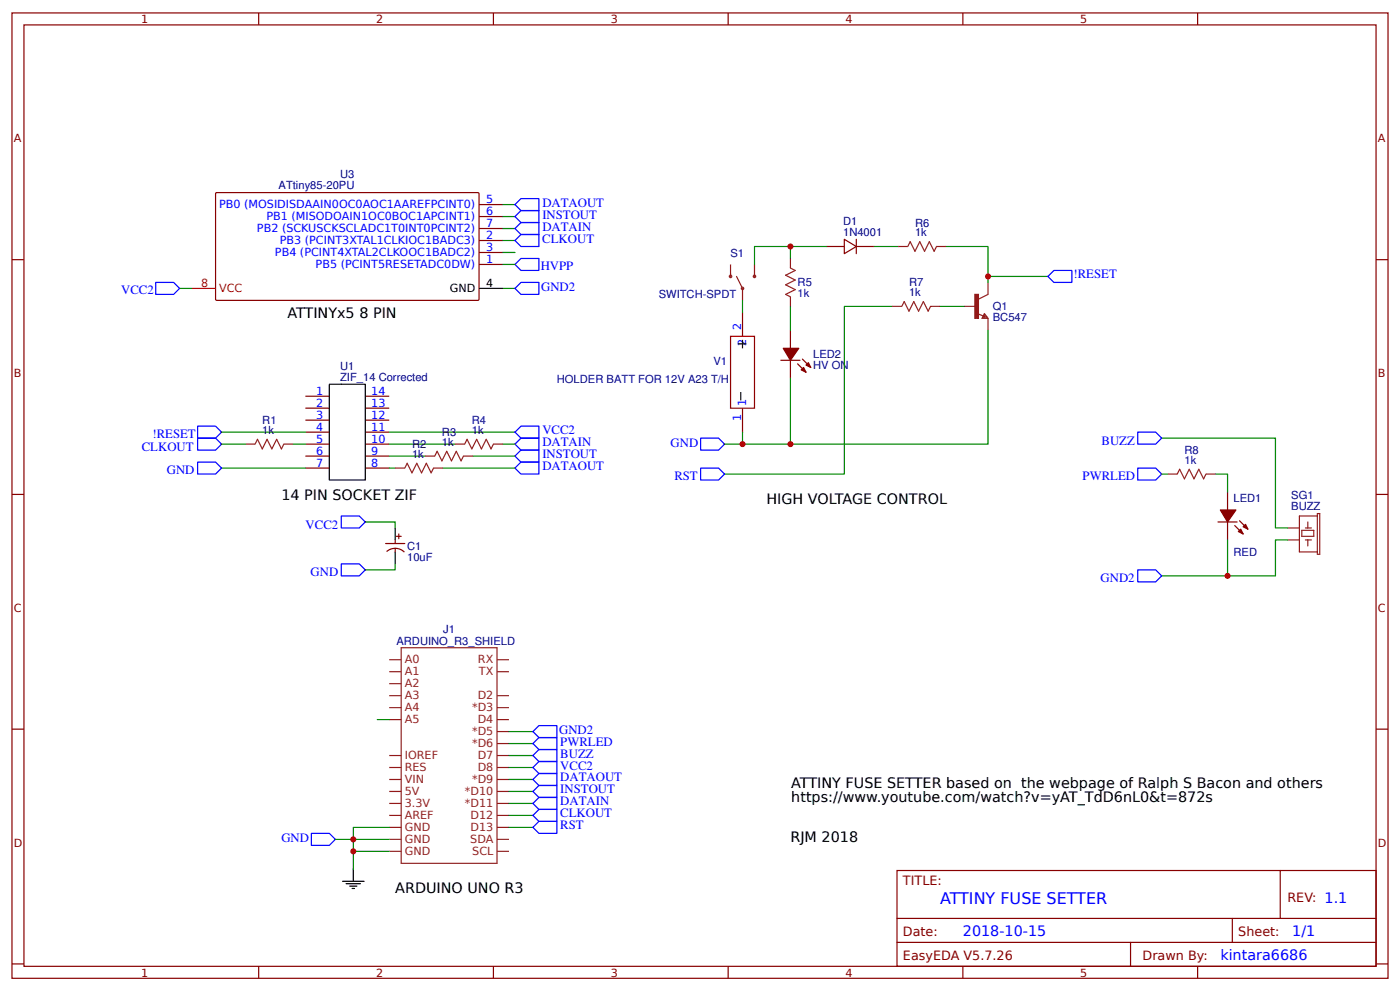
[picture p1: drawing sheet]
<svg xmlns="http://www.w3.org/2000/svg" width="309mm" height="219mm" viewBox="0 0 309 219" stroke-linecap="round" stroke-linejoin="round" font-family="sans-serif">
<g fill="none" stroke="#800" stroke-width=".26">
<path d="M2.6 2.9h304.1v213.2h-304.1zM5.3 5.5h298.7v208h-298.7zM57.1 2.9v2.6M109 2.9v2.6M160.9 2.9v2.6M212.7 2.9v2.6M264.6 2.9v2.6M2.6 57.4h2.7M47.7 42.7l.2-.2 57.8 .1 .1 .2v23.4l-.2 .2-57.8-.1-.2-.2zM105.8 58.4h5.3M105.8 53.1h5.3M105.8 55.8h5.3"/>
<path d="M105.8 45.2h5.3M105.8 47.8h5.3M105.8 50.5h5.3M182.6 54.5h3.9M186.5 52.9l2.7 1.6-2.7 1.5zM189.2 52.9v3.1M189.2 54.5h3.9M304 57.4h2.7M164 69v5.3M172.5 79.6h4.2M174.6 73v3.9M174.6 79.6v4"/>
<path d="M177.3 79.3l1.8 1.9M67.5 87.5h5.3M67.5 90.2h5.3M67.5 92.8h5.3M67.5 95.5h5.3M67.5 98.1h5.3M80.7 87.5h5.3M80.7 90.2h5.3M80.7 92.8h5.3M80.7 95.5h5.3M80.7 98.1h5.3M164 90.2v5.3"/>
<path d="M176.2 80.4l1.9 1.8M2.6 109.2h2.7M67.5 100.8h5.3M67.5 103.4h5.3M80.7 100.8h5.3M80.7 103.4h5.3M87.3 119.3v.8M87.6 118.5h1M88.1 118v1M269.1 115.3h4.2M271.2 108.7v4M271.2 115.3v4"/>
<path d="M272.8 116.1l1.8 1.9M273.8 115l1.9 1.9M304 109.2h2.7M85.2 120.1h4.2M85.4 121.9a2.85 2.85 0 0 1 3.9 .1M87.3 121.1v.8M2.6 161.1h2.7M304 161.1h2.7M198.2 192.3h105.8v21.2h-105.8zM282.8 192.3v10.6M2.6 212.9h2.7M57.1 213.5v2.6"/>
<path d="M109 213.5v2.6M160.9 213.5v2.6M198.2 202.9h105.8M198.2 208.2h105.8M212.7 213.5v2.6M249.8 208.2v5.3M264.6 213.5v2.6M272.3 202.9v5.3M304 212.9h2.7"/>
</g>
<path d="M105.8 63.7h5.3M163 76h1.9M164 75.1v1.8M72.8 84.9h7.9v21.1h-7.9zM163.6 86.6v1.9M87.3 116.6v2.7M87.3 121.9v2.7M75.7 194.7h4.7M76.5 195.2h3.1M77.3 195.7h1.5M77.8 196.3h.5M78.1 192v2.7" fill="none" stroke="#000" stroke-width=".26"/>
<path d="M42.3 63.7h5.3" fill="none" stroke="#f00" stroke-width=".26"/>
<g fill="none" stroke="#00f" stroke-width=".26">
<path d="M113.8 53.1l1.3-1.3h4v2.7h-4zM115.1 57.1h4v2.6h-4l-1.3-1.3zM115.1 43.9h4v2.6h-4l-1.3-1.3zM115.1 46.5h4v2.7h-4l-1.3-1.4zM115.1 49.2h4v2.6h-4l-1.3-1.3zM34.4 62.4h4l1.3 1.3-1.3 1.3h-4zM115.1 62.4h4v2.6h-4l-1.3-1.3zM231.5 61.1l1.3-1.4h4v2.7h-4zM43.7 94.1h3.9l1.3 1.4-1.3 1.3h-3.9zM43.7 96.8h3.9l1.3 1.3-1.3 1.3h-3.9zM113.8 98.1l1.3-1.3h4v2.6h-4zM115.1 99.4h4v2.7h-4l-1.3-1.3z"/>
<path d="M115.1 94.1h4v2.7h-4l-1.3-1.3zM154.8 96.8h3.9l1.4 1.3-1.4 1.3h-3.9zM251.4 95.5h3.9l1.3 1.3-1.3 1.3h-3.9zM43.7 102.1h3.9l1.3 1.3-1.3 1.3h-3.9zM75.4 114h4l1.3 1.3-1.3 1.3h-4zM115.1 102.1h4v2.6h-4l-1.3-1.3zM154.8 103.4h3.9l1.4 1.3-1.4 1.3h-3.9zM251.4 103.4h3.9l1.3 1.3-1.3 1.3h-3.9zM75.4 124.6h4l1.3 1.3-1.3 1.3h-4zM251.4 125.9h3.9l1.3 1.3-1.3 1.3h-3.9zM117.7 164.3l1.4-1.4h3.9v2.7h-3.9zM117.7 161.6l1.4-1.3h3.9v2.6h-3.9z"/>
<path d="M117.7 177.5l1.4-1.3h3.9v2.6h-3.9zM117.7 172.2l1.4-1.3h3.9v2.6h-3.9zM117.7 169.5l1.4-1.3h3.9v2.7h-3.9zM119.1 165.6h3.9v2.6h-3.9l-1.4-1.3zM119.1 173.5h3.9v2.7h-3.9l-1.4-1.4zM68.8 184.1h4l1.3 1.3-1.3 1.3h-4zM117.7 180.1l1.4-1.3h3.9v2.7h-3.9zM119.1 181.5h3.9v2.6h-3.9l-1.4-1.3z"/>
</g>
<g fill="none" stroke="#080" stroke-width=".26">
<path d="M111.1 58.4h2.7M111.1 53.1h2.7M111.1 50.5h2.7M111.1 45.2h2.7M111.1 47.8h2.7M111.1 55.8h2.7M174.6 54.5h-7.9v3.9M182.6 54.5h-8v2.6M193.1 54.5h5.3M209 54.5h9.3v7.9M39.7 63.7h2.6M111.1 63.7h2.7"/>
<path d="M164 66.4v2.6M174.6 67.7v5.3M197.1 67.7h-10.6v37h-26.4M207.7 67.7h5.3M218.3 73v25.1h-58.2M218.3 61.1h13.2M48.9 95.5h18.6M48.9 98.1h5.3M64.8 98.1h2.7M86 95.5h27.8M86 98.1h14.5M111.1 98.1h2.7"/>
<path d="M164 95.5v2.6M174.6 83.6v14.5M256.6 96.8h25.2v19.8h2.6M48.9 103.4h18.6M80.7 115.3h6.6v1.3M86 103.4h1.3M86 100.8h7.9M97.9 103.4h15.9M104.5 100.8h9.3M256.6 104.7h1.4M268.6 104.7h2.6v4M271.2 119.3v7.9"/>
<path d="M284.4 119.3h-2.6v7.9h-25.2M87.3 124.6v1.3h-6.6M83.3 159h2.7M112.4 177.5h5.3M112.4 174.8h5.3M112.4 172.2h5.3M112.4 169.5h5.3M112.4 166.9h5.3M112.4 164.3h5.3M112.4 161.6h5.3M74.1 185.4h4v2.7h7.9M78.1 188.1v3.9"/>
<path d="M86 182.8h-7.9v2.6h7.9M112.4 182.8h5.3M112.4 180.1h5.3"/>
</g>
<g fill="none" stroke="#8d2323" stroke-width=".26">
<path d="M161.4 58.4v2.7M166.7 58.4v2.7M174.6 57.1v2.1l1.1 .5-2.1 1.1 2.1 1.1-2.1 1 2.1 1.1-2.1 1 1 .6v2.1M198.4 54.5h2.2l.5-1.1 1 2.1 1.1-2.1 1.1 2.1 1-2.1 1.1 2.1 .5-1h2.1M162.7 61.1l1.3 2.6v2.7M197.1 67.7h2.1l.6-1.1 1 2.1 1.1-2.1 1 2.1 1.1-2.1 1.1 2.1 .5-1h2.1M213 67.7h2.6M215.9 69.3l1.3 .5M217.5 69.3l.8 1h-1.3zM217.5 69.5l.5 .6h-.8zM217.5 69.8v.3M218.3 62.4v2.6l-2.1 1.1"/>
<path d="M218.3 70.3v2.7M54.2 98.1h2.2l.5-1.1 1 2.2 1.1-2.2 1.1 2.2 1-2.2 1.1 2.2 .5-1.1h2.1M100.5 98.1h2.2l.5-1.1 1 2.2 1.1-2.2 1.1 2.2 1-2.2 1.1 2.2 .5-1.1h2.1M87.3 103.4h2.1l.6-1.1 1 2.2 1.1-2.2 1 2.2 1.1-2.2 1 2.2 .6-1.1h2.1M93.9 100.8h2.1l.6-1.1 1 2.1 1.1-2.1 1 2.1 1.1-2.1 1.1 2.1 .5-1h2.1M258 104.7h2.1l.5-1 1.1 2.1 1-2.1 1.1 2.1 1-2.1 1.1 2.1 .5-1.1h2.2M284.4 116.6h2.7M284.4 119.3h2.7M287.6 117.2h2.6v1.3h-2.6zM288.4 116.6h1.3M288.4 119.3h1.3M288.9 115.3v1.3"/>
<path d="M288.9 119.3v1.3M291 114h-3.9v7.9h3.9M291 113.5h.6v8.9h-.6zM86 145.7h2.6M86 148.4h2.6M86 153.7h2.6M86 156.3h2.6M86 159h2.6M86 151h2.6M88.6 143.1h21.2v47.6h-21.2zM109.8 145.7h2.6M109.8 148.4h2.6"/>
<path d="M109.8 153.7h2.6M109.8 156.3h2.6M109.8 159h2.6M86 166.9h2.6M86 169.5h2.6M86 172.2h2.6M86 174.8h2.6M86 177.5h2.6M109.8 161.6h2.6M109.8 164.3h2.6M109.8 166.9h2.6M109.8 169.5h2.6"/>
<path d="M109.8 172.2h2.6M109.8 174.8h2.6M109.8 177.5h2.6M86 180.1h2.6M86 182.8h2.6M86 185.4h2.6M86 188.1h2.6M109.8 180.1h2.6M109.8 182.8h2.6M109.8 185.4h2.6M109.8 188.1h2.6"/>
<circle cx="161.4" cy="61.1" r=".26"/>
<circle cx="164" cy="63.7" r=".26"/>
<circle cx="166.7" cy="61.1" r=".26"/>
</g>
<path d="M161.4 74.3h5.3v15.9h-5.3z" fill="none" stroke="#a00000" stroke-width=".26"/>
<g fill="#800" stroke="#800" stroke-width=".26">
<path d="M177 81.7l.5-.5 .6 1z"/>
<path d="M178.1 80.6l.5-.5 .5 1.1z"/>
<path d="M173 76.9h3.5l-1.9 2.7z"/>
<path d="M273.6 117.4l.5-.5 .5 1.1z"/>
<path d="M274.6 116.4l.6-.6 .5 1.1z"/>
<path d="M269.6 112.7h3.4l-1.8 2.6z"/>
</g>
<path d="M215.4 65h.8v5.3h-.8z" fill="#8d2323" stroke="#8d2323" stroke-width=".26"/>
<g fill="#c00">
<circle cx="78.1" cy="188.1" r=".66"/>
<circle cx="218.3" cy="61.1" r=".66"/>
<circle cx="174.6" cy="98.1" r=".66"/>
<circle cx="78.1" cy="185.4" r=".66"/>
<circle cx="164" cy="98.1" r=".66"/>
<circle cx="174.6" cy="54.5" r=".66"/>
<circle cx="271.2" cy="127.2" r=".66"/>
</g>
<text font-size="3.5" fill="#00f" x="207.7" y="199.8">ATTINY FUSE SETTER</text>
<g font-size="3.2">
<text x="63.5" y="70.3">ATTINYx5 8 PIN</text>
<text x="62.2" y="110.5">14 PIN SOCKET ZIF</text>
<text x="169.3" y="111.3">HIGH VOLTAGE CONTROL</text>
<text x="174.8" y="174.1">ATTINY FUSE SETTER based on the webpage of Ralph S Bacon and others</text>
<text x="174.8" y="177.3">https://www.youtube.com/watch?v=yAT_TdD6nL0&amp;t=872s</text>
<text x="174.6" y="185.9">RJM 2018</text>
<text x="87.3" y="197.3">ARDUINO UNO R3</text>
</g>
<g font-size="3.2" fill="#00f">
<text x="212.7" y="206.9">2018-10-15</text>
<text x="285.5" y="206.9">1/1</text>
<text x="269.6" y="212.1">kintara6686</text>
</g>
<g font-size="2.8" fill="#00f">
<text x="119.8" y="45.6">DATAOUT</text>
<text x="119.8" y="53.6">CLKOUT</text>
<text x="119.8" y="48.3">INSTOUT</text>
<text x="119.8" y="50.9">DATAIN</text>
<text x="119.5" y="59.7">HVPP</text>
<text x="26.8" y="65">VCC2</text>
<text x="119.6" y="64.3">GND2</text>
<text x="237.2" y="61.5">!RESET</text>
<text x="119.8" y="95.9">VCC2</text>
<text x="31.3" y="99.5">CLKOUT</text>
<text x="33.7" y="96.8">!RESET</text>
<text x="119.8" y="98.5">DATAIN</text>
<text x="119.8" y="101.2">INSTOUT</text>
<text x="148.2" y="98.7">GND</text>
<text x="243.4" y="98.2">BUZZ</text>
<text x="36.9" y="104.7">GND</text>
<text x="119.8" y="103.8">DATAOUT</text>
<text x="149" y="106.1">RST</text>
<text x="239.2" y="106.1">PWRLED</text>
<text x="67.5" y="116.8">VCC2</text>
<text x="68.6" y="127.2">GND</text>
<text x="243.2" y="128.5">GND2</text>
<text x="123.5" y="162.2">GND2</text>
<text x="123.8" y="164.7">PWRLED</text>
<text x="123.8" y="167.3">BUZZ</text>
<text x="123.8" y="172.6">DATAOUT</text>
<text x="123.8" y="170">VCC2</text>
<text x="123.8" y="177.9">DATAIN</text>
<text x="123.8" y="175.3">INSTOUT</text>
<text x="62.2" y="186">GND</text>
<text x="123.8" y="183.2">RST</text>
<text x="123.8" y="180.6">CLKOUT</text>
</g>
<g font-size="2.8" fill="#800">
<text x="199.5" y="195.5">TITLE:</text>
<text x="284.4" y="199.2">REV: 1.1</text>
<text x="199.5" y="206.9">Date:</text>
<text x="273.6" y="206.9">Sheet:</text>
<text x="199.5" y="212.1">EasyEDA V5.7.26</text>
<text x="252.4" y="212.1">Drawn By:</text>
</g>
<g font-size="2.5" fill="#800">
<text x="31.2" y="5.1">1</text>
<text x="83.1" y="5.1">2</text>
<text x="134.9" y="5.1">3</text>
<text x="186.8" y="5.1">4</text>
<text x="238.7" y="5.1">5</text>
<text x="3" y="31.4">A</text>
<text x="304.4" y="31.4">A</text>
<text x="3" y="83.3">B</text>
<text x="304.4" y="83.3">B</text>
<text x="3" y="135.1">C</text>
<text x="304.4" y="135.1">C</text>
<text x="3" y="187">D</text>
<text x="304.4" y="187">D</text>
<text x="31.2" y="215.7">1</text>
<text x="83.1" y="215.7">2</text>
<text x="134.9" y="215.7">3</text>
<text x="186.8" y="215.7">4</text>
<text x="238.7" y="215.7">5</text>
</g>
<g font-size="2.5" fill="#000080">
<text x="61.5" y="41.8">ATtiny85-20PU</text>
<text x="75.1" y="39.4">U3</text>
<text x="186.3" y="52.1">1N4001</text>
<text x="186.3" y="49.7">D1</text>
<text x="202.2" y="52.2">1k</text>
<text x="202.2" y="50">R6</text>
<text x="161.4" y="56.7">S1</text>
<text x="145.5" y="65.9">SWITCH-SPDT</text>
<text x="176.2" y="65.6">1k</text>
<text x="176.2" y="63.2">R5</text>
<text x="200.8" y="65.5">1k</text>
<text x="200.8" y="63.3">R7</text>
<text x="219.3" y="70.9">BC547</text>
<text x="219.3" y="68.5">Q1</text>
<text x="75.2" y="81.7">U1</text>
<text x="157.6" y="80.5">V1</text>
<text x="179.7" y="81.4">HV ON</text>
<text x="179.7" y="79.1">LED2</text>
<text x="75.1" y="84.1">ZIF_14 Corrected</text>
<text x="123" y="84.5">HOLDER BATT FOR 12V A23 T/H</text>
<text x="58" y="95.9">1k</text>
<text x="58" y="93.7">R1</text>
<text x="104.3" y="95.9">1k</text>
<text x="104.3" y="93.7">R4</text>
<text x="91" y="101.2">1k</text>
<text x="91" y="99">R2</text>
<text x="97.6" y="98.5">1k</text>
<text x="97.6" y="96.3">R3</text>
<text x="261.7" y="100.3">R8</text>
<text x="261.7" y="102.5">1k</text>
<text x="272.5" y="111">LED1</text>
<text x="285.3" y="112.7">BUZZ</text>
<text x="285.3" y="110.3">SG1</text>
<text x="90" y="123.8">10uF</text>
<text x="90" y="121.5">C1</text>
<text x="272.5" y="122.7">RED</text>
<text x="87.6" y="142.6">ARDUINO_R3_SHIELD</text>
<text x="97.9" y="139.9">J1</text>
</g>
<g font-size="2.5" fill="#00f">
<text x="48.4" y="46">PB0 (MOSIDISDAAIN0OC0AOC1AAREFPCINT0)</text>
<text x="107.4" y="44.9">5</text>
<text x="107.4" y="47.6">6</text>
<text x="56.8" y="51.3">PB2 (SCKUSCKSCLADC1T0INT0PCINT2)</text>
<text x="58.9" y="48.6">PB1 (MISODOAIN1OC0BOC1APCINT1)</text>
<text x="61.8" y="53.9">PB3 (PCINT3XTAL1CLKIOC1BADC3)</text>
<text x="107.4" y="52.9">2</text>
<text x="107.4" y="50.2">7</text>
<text x="60.7" y="56.6">PB4 (PCINT4XTAL2CLKOOC1BADC2)</text>
<text x="69.7" y="59.2">PB5 (PCINT5RESETADC0DW)</text>
<text x="107.4" y="58.2">1</text>
<text x="107.4" y="55.5">3</text>
<text x="163.8" y="73" transform="rotate(-90 163.8 73)">2</text>
<text x="164.8" y="76.4" transform="rotate(-90 164.8 76.4)">2</text>
<text x="69.9" y="87.3">1</text>
<text x="69.9" y="89.9">2</text>
<text x="82" y="89.9">13</text>
<text x="82" y="87.3">14</text>
<text x="164.8" y="89.6" transform="rotate(-90 164.8 89.6)">1</text>
<text x="69.9" y="92.6">3</text>
<text x="69.9" y="95.2">4</text>
<text x="82" y="95.2">11</text>
<text x="82" y="92.6">12</text>
<text x="163.8" y="93.1" transform="rotate(-90 163.8 93.1)">1</text>
<text x="69.9" y="97.8">5</text>
<text x="69.9" y="100.5">6</text>
<text x="82" y="100.5">9</text>
<text x="82" y="97.8">10</text>
<text x="69.9" y="103.1">7</text>
<text x="82" y="103.1">8</text>
</g>
<g font-size="2.5" fill="#f00">
<text x="44.5" y="63.4">8</text>
<text x="48.4" y="64.5">VCC</text>
</g>
<g font-size="2.5">
<text x="99.4" y="64.5">GND</text>
<text x="107.4" y="63.4">4</text>
</g>
<g font-size="2.5" fill="#8d2323">
<text x="89.4" y="146.5">A0</text>
<text x="89.4" y="149.2">A1</text>
<text x="105.6" y="146.5">RX</text>
<text x="105.8" y="149.2">TX</text>
<text x="89.4" y="151.8">A2</text>
<text x="89.4" y="154.5">A3</text>
<text x="105.5" y="154.5">D2</text>
<text x="89.4" y="157.1">A4</text>
<text x="89.4" y="159.8">A5</text>
<text x="104.3" y="157.1">*D3</text>
<text x="105.5" y="159.8">D4</text>
<text x="89.4" y="167.7">IOREF</text>
<text x="104.3" y="162.4">*D5</text>
<text x="104.3" y="165">*D6</text>
<text x="105.5" y="167.7">D7</text>
<text x="89.4" y="173">VIN</text>
<text x="89.4" y="170.3">RES</text>
<text x="104.3" y="173">*D9</text>
<text x="105.5" y="170.3">D8</text>
<text x="89.4" y="175.6">5V</text>
<text x="89.4" y="178.3">3.3V</text>
<text x="102.7" y="175.6">*D10</text>
<text x="102.7" y="178.3">*D11</text>
<text x="89.4" y="180.9">AREF</text>
<text x="89.4" y="183.6">GND</text>
<text x="104" y="180.9">D12</text>
<text x="104" y="183.6">D13</text>
<text x="89.4" y="186.2">GND</text>
<text x="89.4" y="188.9">GND</text>
<text x="103.9" y="186.2">SDA</text>
<text x="104.3" y="188.9">SCL</text>
</g>
</svg>
